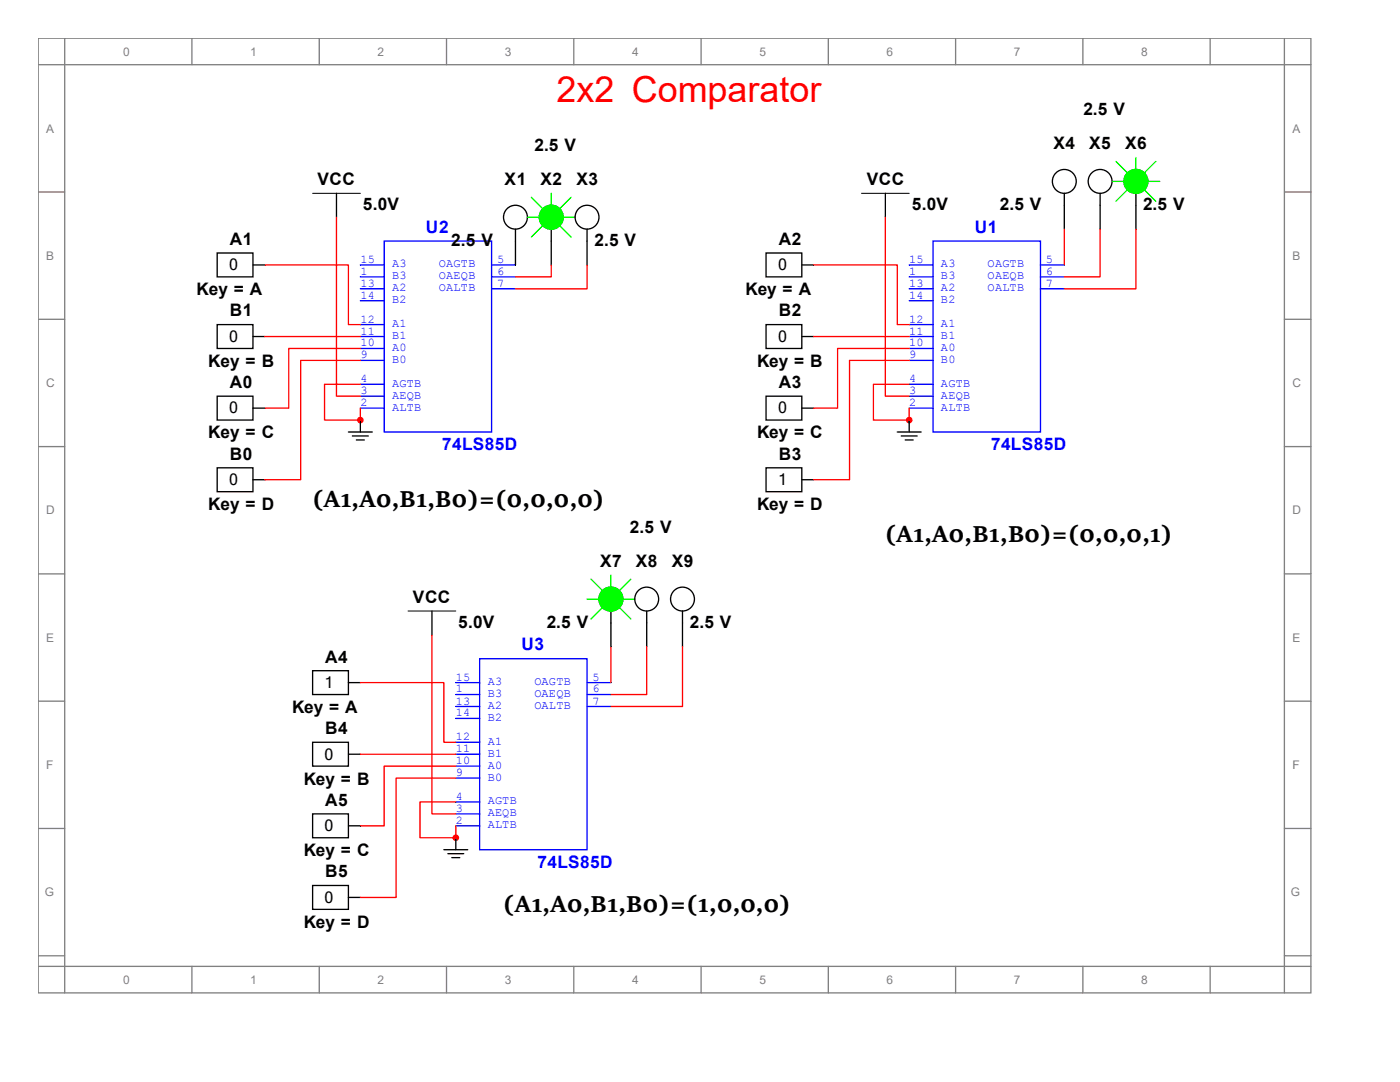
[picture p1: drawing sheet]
<svg xmlns="http://www.w3.org/2000/svg" width="279mm" height="216mm" viewBox="0 0 279 216" stroke-linecap="round" stroke-linejoin="round" font-family="sans-serif">
<g fill="none" stroke="#808080" stroke-width=".26">
<path d="M7.6 7.6h254v190.5h-254zM7.6 12.9h254M12.9 7.6v190.5M38.3 7.6v5.3M63.7 7.6v5.3M89.1 7.6v5.3M114.5 7.6v5.3M139.9 7.6v5.3M165.3 7.6v5.3M190.7 7.6v5.3M216.1 7.6v5.3M241.5 7.6v5.3"/>
<path d="M256.3 7.6v190.5M7.6 38.3h5.3M256.3 38.3h5.3M7.6 63.7h5.3M256.3 63.7h5.3M7.6 89.1h5.3M256.3 89.1h5.3M7.6 114.5h5.3M256.3 114.5h5.3M7.6 139.9h5.3M256.3 139.9h5.3M7.6 165.3h5.3"/>
<path d="M256.3 165.3h5.3M7.6 190.7h5.3M7.6 192.8h254M38.3 192.8v5.3M63.7 192.8v5.3M89.1 192.8v5.3M114.5 192.8v5.3M139.9 192.8v5.3M165.3 192.8v5.3M190.7 192.8v5.3M216.1 192.8v5.3M241.5 192.8v5.3"/>
<path d="M256.3 190.7h5.3"/>
</g>
<path d="M76.7 48.1h21.4v38.1h-21.4z" fill="none" stroke="#00f" stroke-width=".26"/>
<path d="M71.9 57.6h4.8" fill="none" stroke="#00f" stroke-width=".26"/>
<path d="M71.9 60h4.8" fill="none" stroke="#00f" stroke-width=".26"/>
<path d="M71.9 64.8h4.8" fill="none" stroke="#00f" stroke-width=".26"/>
<path d="M71.9 67.2h4.8" fill="none" stroke="#00f" stroke-width=".26"/>
<path d="M98.1 52.9h4.8" fill="none" stroke="#00f" stroke-width=".26"/>
<path d="M71.9 69.5h4.8" fill="none" stroke="#00f" stroke-width=".26"/>
<path d="M71.9 71.9h4.8" fill="none" stroke="#00f" stroke-width=".26"/>
<path d="M71.9 52.9h4.8" fill="none" stroke="#00f" stroke-width=".26"/>
<path d="M71.9 55.2h4.8" fill="none" stroke="#00f" stroke-width=".26"/>
<path d="M98.1 55.2h4.8" fill="none" stroke="#00f" stroke-width=".26"/>
<path d="M98.1 57.6h4.8" fill="none" stroke="#00f" stroke-width=".26"/>
<path d="M71.9 79.1h4.8" fill="none" stroke="#00f" stroke-width=".26"/>
<path d="M71.9 81.4h4.8" fill="none" stroke="#00f" stroke-width=".26"/>
<path d="M186.2 48.1h21.4v38.1h-21.4zM71.9 76.7h4.8" fill="none" stroke="#00f" stroke-width=".26"/>
<g fill="none" stroke="#000" stroke-width=".26">
<path d="M67.2 38.6v4.7M43.3 50.5h7.2v4.7h-7.2zM50.5 52.9h2.4M102.9 45.7v7.2M110 45.7v7.2M117.2 45.7v7.2M43.3 64.8h7.2v4.7h-7.2zM43.3 79.1h7.2v4.7h-7.2zM50.5 67.2h2.4M43.3 93.3h7.2v4.8h-7.2zM50.5 81.4h2.4M50.5 95.7h2.4"/>
<path d="M69.5 86.2h4.8M70.3 87h3.2M71.1 87.8h1.6M71.9 83.8v2.4"/>
<circle cx="102.9" cy="43.3" r="2.38"/>
<circle cx="110" cy="43.3" r="2.38"/>
<circle cx="117.2" cy="43.3" r="2.38"/>
</g>
<path d="M52.9 52.9h16.6v11.9h2.4M67.2 43.3v35.8h4.7M110 52.9v2.3h-7.1M117.2 52.9v4.7h-14.3M52.9 67.2h19M71.9 69.5h-14.3v11.9h-4.7M71.9 71.9h-11.9v23.8h-7.1M71.9 76.7h-7.1v7.1h7.1M71.9 83.8h.1M71.9 81.4v2.4" fill="none" stroke="#f00" stroke-width=".26"/>
<path d="M106 39.4l2.4 2.4M110 38.6v2.4M114 39.4l-2.4 2.4M105.3 43.3h2.3M108.4 44.9l-2.4 2.4M111.6 44.9l2.4 2.4M112.4 43.3h2.4" fill="none" stroke="#0f0" stroke-width=".26"/>
<circle cx="110" cy="43.3" r="2.38" fill="#0f0" stroke="#0f0" stroke-width=".26"/>
<circle cx="71.9" cy="83.8" r=".53" fill="#f00" stroke="#f00" stroke-width=".26"/>
<path d="M62.4 38.6h9.5" fill="none" stroke="#000" stroke-width=".2"/>
<path d="M181.5 57.6h4.7" fill="none" stroke="#00f" stroke-width=".26"/>
<path d="M181.5 60h4.7" fill="none" stroke="#00f" stroke-width=".26"/>
<path d="M181.5 64.8h4.7" fill="none" stroke="#00f" stroke-width=".26"/>
<path d="M181.5 67.2h4.7" fill="none" stroke="#00f" stroke-width=".26"/>
<path d="M207.6 52.9h4.8" fill="none" stroke="#00f" stroke-width=".26"/>
<path d="M181.5 69.5h4.7" fill="none" stroke="#00f" stroke-width=".26"/>
<path d="M181.5 71.9h4.7" fill="none" stroke="#00f" stroke-width=".26"/>
<path d="M181.5 52.9h4.7" fill="none" stroke="#00f" stroke-width=".26"/>
<path d="M181.5 55.2h4.7" fill="none" stroke="#00f" stroke-width=".26"/>
<path d="M207.6 55.2h4.8" fill="none" stroke="#00f" stroke-width=".26"/>
<path d="M207.6 57.6h4.8" fill="none" stroke="#00f" stroke-width=".26"/>
<path d="M181.5 79.1h4.7" fill="none" stroke="#00f" stroke-width=".26"/>
<path d="M181.5 81.4h4.7" fill="none" stroke="#00f" stroke-width=".26"/>
<path d="M181.5 76.7h4.7M95.7 131.4h21.5v38.1h-21.5z" fill="none" stroke="#00f" stroke-width=".26"/>
<g fill="none" stroke="#000" stroke-width=".26">
<path d="M176.7 38.6v4.7M212.4 38.6v7.1M219.6 38.6v7.1M226.7 38.6v7.1M152.9 50.5h7.1v4.7h-7.1zM160 52.9h2.4M152.9 64.8h7.1v4.7h-7.1zM152.9 79.1h7.1v4.7h-7.1zM160 67.2h2.4M152.9 93.3h7.1v4.8h-7.1zM160 81.4h2.4M160 95.7h2.4"/>
<path d="M179.1 86.2h4.7M179.9 87h3.1M180.7 87.8h1.5M181.5 83.8v2.4"/>
<circle cx="212.4" cy="36.2" r="2.38"/>
<circle cx="219.6" cy="36.2" r="2.38"/>
<circle cx="226.7" cy="36.2" r="2.38"/>
</g>
<path d="M221.9 36.2h2.4M222.7 32.2l2.4 2.4M225.1 37.8l-2.4 2.4M226.7 31.4v2.4M228.3 37.8l2.4 2.4M229.1 36.2h2.4M230.7 32.2l-2.4 2.4" fill="none" stroke="#0f0" stroke-width=".26"/>
<circle cx="226.7" cy="36.2" r="2.38" fill="#0f0" stroke="#0f0" stroke-width=".26"/>
<circle cx="181.5" cy="83.8" r=".53" fill="#f00" stroke="#f00" stroke-width=".26"/>
<path d="M171.9 38.6h9.6" fill="none" stroke="#000" stroke-width=".2"/>
<path d="M162.4 52.9h16.7v11.9h2.4M176.7 43.3v35.8h4.8M212.4 45.7v7.2M219.6 45.7v9.5h-7.2M226.7 45.7v11.9h-14.3M162.4 67.2h19.1M181.5 69.5h-14.3v11.9h-4.8M181.5 71.9h-12v23.8h-7.1M181.5 76.7h-7.2v7.1h7.2M181.5 83.8h.1M181.5 81.4v2.4" fill="none" stroke="#f00" stroke-width=".26"/>
<path d="M91 141h4.7" fill="none" stroke="#00f" stroke-width=".26"/>
<path d="M91 143.4h4.7" fill="none" stroke="#00f" stroke-width=".26"/>
<path d="M91 148.1h4.7" fill="none" stroke="#00f" stroke-width=".26"/>
<path d="M91 150.5h4.7" fill="none" stroke="#00f" stroke-width=".26"/>
<path d="M117.2 136.2h4.7" fill="none" stroke="#00f" stroke-width=".26"/>
<path d="M91 152.9h4.7" fill="none" stroke="#00f" stroke-width=".26"/>
<path d="M91 155.3h4.7" fill="none" stroke="#00f" stroke-width=".26"/>
<path d="M91 136.2h4.7" fill="none" stroke="#00f" stroke-width=".26"/>
<path d="M91 138.6h4.7" fill="none" stroke="#00f" stroke-width=".26"/>
<path d="M117.2 138.6h4.7" fill="none" stroke="#00f" stroke-width=".26"/>
<path d="M117.2 141h4.7" fill="none" stroke="#00f" stroke-width=".26"/>
<path d="M91 162.4h4.7" fill="none" stroke="#00f" stroke-width=".26"/>
<path d="M91 164.8h4.7" fill="none" stroke="#00f" stroke-width=".26"/>
<path d="M91 160h4.7" fill="none" stroke="#00f" stroke-width=".26"/>
<g fill="none" stroke="#000" stroke-width=".26">
<path d="M62.4 133.8h7.1v4.8h-7.1zM69.5 136.2h2.4M86.2 121.9v4.8M121.9 121.9v7.2M129.1 121.9v7.2M136.2 121.9v7.2M62.4 148.1h7.1v4.8h-7.1zM69.5 150.5h2.4M62.4 162.4h7.1v4.8h-7.1zM62.4 176.7h7.1v4.8h-7.1zM69.5 164.8h2.4M69.5 179.1h2.4"/>
<path d="M88.6 169.5h4.7M89.4 170.3h3.2M90.2 171.1h1.6M91 167.2v2.3"/>
<circle cx="121.9" cy="119.5" r="2.38"/>
<circle cx="129.1" cy="119.5" r="2.38"/>
<circle cx="136.2" cy="119.5" r="2.38"/>
</g>
<path d="M117.2 119.5h2.3M118 115.6l2.3 2.4M121.9 114.8v2.4M124.3 119.5h2.4M125.9 115.6l-2.4 2.4M120.3 121.1l-2.3 2.4M123.5 121.1l2.4 2.4" fill="none" stroke="#0f0" stroke-width=".26"/>
<circle cx="121.9" cy="119.5" r="2.38" fill="#0f0" stroke="#0f0" stroke-width=".26"/>
<circle cx="91" cy="167.2" r=".53" fill="#f00" stroke="#f00" stroke-width=".26"/>
<path d="M81.4 121.9h9.6" fill="none" stroke="#000" stroke-width=".2"/>
<path d="M71.9 136.2h16.7v11.9h2.4M86.2 126.7v35.7h4.8M121.9 129.1v7.1M129.1 129.1v9.5h-7.2M136.2 129.1v11.9h-14.3M71.9 150.5h19.1M91 152.9h-14.3v11.9h-4.8M91 155.3h-11.9v23.8h-7.2M91 167.2h.1M91 160h-7.2v7.2h7.2M91 164.8v2.4" fill="none" stroke="#f00" stroke-width=".26"/>
<text font-size="7.2" fill="#f00" x="111.1" y="20.4">2x2 Comparator</text>
<g font-size="5">
<text x="62.4" y="101.1">(A1,A0,B1,B0)=(0,0,0,0)</text>
<text x="176.7" y="108.2">(A1,A0,B1,B0)=(0,0,0,1)</text>
<text x="100.5" y="182.1">(A1,A0,B1,B0)=(1,0,0,0)</text>
</g>
<g font-size="3.4">
<text x="216.2" y="22.9">2.5 V</text>
<text x="210.3" y="29.8">X4</text>
<text x="217.4" y="29.8">X5</text>
<text x="224.5" y="29.8">X6</text>
<text x="106.7" y="30.1">2.5 V</text>
<text x="63.4" y="37">VCC</text>
<text x="72.4" y="42">5.0V</text>
<text x="100.7" y="37">X1</text>
<text x="107.9" y="37">X2</text>
<text x="115" y="37">X3</text>
<text x="173" y="37">VCC</text>
<text x="181.9" y="42">5.0V</text>
<text x="199.5" y="42">2.5 V</text>
<text x="228.1" y="42">2.5 V</text>
<text x="45.8" y="48.9">A1</text>
<text x="90.1" y="49.1">2.5 V</text>
<text x="118.6" y="49.1">2.5 V</text>
<text x="155.4" y="48.9">A2</text>
<text x="39.2" y="58.9">Key = A</text>
<text x="148.8" y="58.9">Key = A</text>
<text x="45.8" y="63.1">B1</text>
<text x="155.4" y="63.1">B2</text>
<text x="41.6" y="73.2">Key = B</text>
<text x="45.8" y="77.4">A0</text>
<text x="151.1" y="73.2">Key = B</text>
<text x="155.4" y="77.4">A3</text>
<text x="41.6" y="87.5">Key = C</text>
<text x="151.1" y="87.5">Key = C</text>
<text x="45.8" y="91.7">B0</text>
<text x="155.4" y="91.7">B3</text>
<text x="41.6" y="101.8">Key = D</text>
<text x="151.1" y="101.8">Key = D</text>
<text x="125.7" y="106.3">2.5 V</text>
<text x="119.8" y="113.2">X7</text>
<text x="126.9" y="113.2">X8</text>
<text x="134.1" y="113.2">X9</text>
<text x="82.4" y="120.3">VCC</text>
<text x="91.4" y="125.3">5.0V</text>
<text x="109.1" y="125.3">2.5 V</text>
<text x="137.7" y="125.3">2.5 V</text>
<text x="64.9" y="132.2">A4</text>
<text x="58.3" y="142.2">Key = A</text>
<text x="64.9" y="146.5">B4</text>
<text x="60.6" y="156.5">Key = B</text>
<text x="64.9" y="160.8">A5</text>
<text x="60.6" y="170.8">Key = C</text>
<text x="64.9" y="175">B5</text>
<text x="60.6" y="185.1">Key = D</text>
</g>
<g font-size="3.4" fill="#00f">
<text x="85" y="46.5">U2</text>
<text x="194.6" y="46.5">U1</text>
<text x="88.2" y="89.9">74LS85D</text>
<text x="197.8" y="89.9">74LS85D</text>
<text x="104.1" y="129.8">U3</text>
<text x="107.3" y="173.2">74LS85D</text>
</g>
<g font-size="3.2">
<text x="45.7" y="53.9">0</text>
<text x="155.3" y="53.9">0</text>
<text x="45.7" y="68.2">0</text>
<text x="155.3" y="68.2">0</text>
<text x="45.7" y="82.5">0</text>
<text x="155.3" y="82.5">0</text>
<text x="45.7" y="96.8">0</text>
<text x="155.3" y="96.8">1</text>
<text x="64.8" y="137.3">1</text>
<text x="64.8" y="151.6">0</text>
<text x="64.8" y="165.9">0</text>
<text x="64.8" y="180.1">0</text>
</g>
<g font-size="2.4" fill="#808080">
<text x="24.6" y="11.1">0</text>
<text x="50" y="11.1">1</text>
<text x="75.4" y="11.1">2</text>
<text x="100.8" y="11.1">3</text>
<text x="126.2" y="11.1">4</text>
<text x="151.6" y="11.1">5</text>
<text x="177" y="11.1">6</text>
<text x="202.4" y="11.1">7</text>
<text x="227.8" y="11.1">8</text>
<text x="9.2" y="26.5">A</text>
<text x="257.9" y="26.5">A</text>
<text x="9.2" y="51.9">B</text>
<text x="257.9" y="51.9">B</text>
<text x="9.2" y="77.3">C</text>
<text x="257.9" y="77.3">C</text>
<text x="9.2" y="102.7">D</text>
<text x="257.9" y="102.7">D</text>
<text x="9.2" y="128.1">E</text>
<text x="257.9" y="128.1">E</text>
<text x="9.2" y="153.5">F</text>
<text x="257.9" y="153.5">F</text>
<text x="8.9" y="178.9">G</text>
<text x="257.6" y="178.9">G</text>
<text x="24.6" y="196.3">0</text>
<text x="50" y="196.3">1</text>
<text x="75.4" y="196.3">2</text>
<text x="100.8" y="196.3">3</text>
<text x="126.2" y="196.3">4</text>
<text x="151.6" y="196.3">5</text>
<text x="177" y="196.3">6</text>
<text x="202.4" y="196.3">7</text>
<text x="227.8" y="196.3">8</text>
</g>
<g font-size="2.4" fill="#00f">
<text x="71.9" y="52.5">15</text>
<text x="78.3" y="53.3">A3</text>
<text x="87.6" y="53.3">OAGTB</text>
<text x="99.2" y="52.5">5</text>
<text x="181.4" y="52.5">15</text>
<text x="187.8" y="53.3">A3</text>
<text x="197.1" y="53.3">OAGTB</text>
<text x="208.7" y="52.5">5</text>
<text x="71.9" y="57.2">13</text>
<text x="71.9" y="59.6">14</text>
<text x="71.9" y="54.9">1</text>
<text x="78.3" y="58.1">A2</text>
<text x="78.3" y="55.8">B3</text>
<text x="87.6" y="55.8">OAEQB</text>
<text x="87.6" y="58.1">OALTB</text>
<text x="99.2" y="54.9">6</text>
<text x="99.2" y="57.2">7</text>
<text x="181.4" y="57.2">13</text>
<text x="181.4" y="59.6">14</text>
<text x="181.4" y="54.9">1</text>
<text x="187.8" y="58.1">A2</text>
<text x="187.8" y="55.8">B3</text>
<text x="197.1" y="55.8">OAEQB</text>
<text x="197.1" y="58.1">OALTB</text>
<text x="208.7" y="54.9">6</text>
<text x="208.7" y="57.2">7</text>
<text x="71.9" y="64.4">12</text>
<text x="78.3" y="60.5">B2</text>
<text x="78.3" y="65.3">A1</text>
<text x="181.4" y="64.4">12</text>
<text x="187.8" y="60.5">B2</text>
<text x="187.8" y="65.3">A1</text>
<text x="71.9" y="66.8">11</text>
<text x="71.9" y="69.1">10</text>
<text x="71.9" y="71.5">9</text>
<text x="78.3" y="67.6">B1</text>
<text x="78.3" y="70">A0</text>
<text x="181.4" y="66.8">11</text>
<text x="181.4" y="69.1">10</text>
<text x="181.4" y="71.5">9</text>
<text x="187.8" y="67.6">B1</text>
<text x="187.8" y="70">A0</text>
<text x="71.9" y="76.3">4</text>
<text x="78.3" y="72.4">B0</text>
<text x="78.3" y="77.2">AGTB</text>
<text x="181.4" y="76.3">4</text>
<text x="187.8" y="72.4">B0</text>
<text x="187.8" y="77.2">AGTB</text>
<text x="71.9" y="78.7">3</text>
<text x="71.9" y="81">2</text>
<text x="78.3" y="79.5">AEQB</text>
<text x="78.3" y="81.9">ALTB</text>
<text x="181.4" y="78.7">3</text>
<text x="181.4" y="81">2</text>
<text x="187.8" y="79.5">AEQB</text>
<text x="187.8" y="81.9">ALTB</text>
<text x="91" y="135.8">15</text>
<text x="97.3" y="136.7">A3</text>
<text x="106.6" y="136.7">OAGTB</text>
<text x="118.2" y="135.8">5</text>
<text x="91" y="140.6">13</text>
<text x="91" y="143">14</text>
<text x="91" y="138.2">1</text>
<text x="97.3" y="141.5">A2</text>
<text x="97.3" y="143.8">B2</text>
<text x="97.3" y="139.1">B3</text>
<text x="106.6" y="139.1">OAEQB</text>
<text x="106.6" y="141.5">OALTB</text>
<text x="118.2" y="138.2">6</text>
<text x="118.2" y="140.6">7</text>
<text x="91" y="147.7">12</text>
<text x="97.3" y="148.6">A1</text>
<text x="91" y="150.1">11</text>
<text x="91" y="152.5">10</text>
<text x="91" y="154.9">9</text>
<text x="97.3" y="151">B1</text>
<text x="97.3" y="153.4">A0</text>
<text x="97.3" y="155.7">B0</text>
<text x="91" y="159.6">4</text>
<text x="97.3" y="160.5">AGTB</text>
<text x="91" y="162">3</text>
<text x="91" y="164.4">2</text>
<text x="97.3" y="162.9">AEQB</text>
<text x="97.3" y="165.3">ALTB</text>
</g>
</svg>
